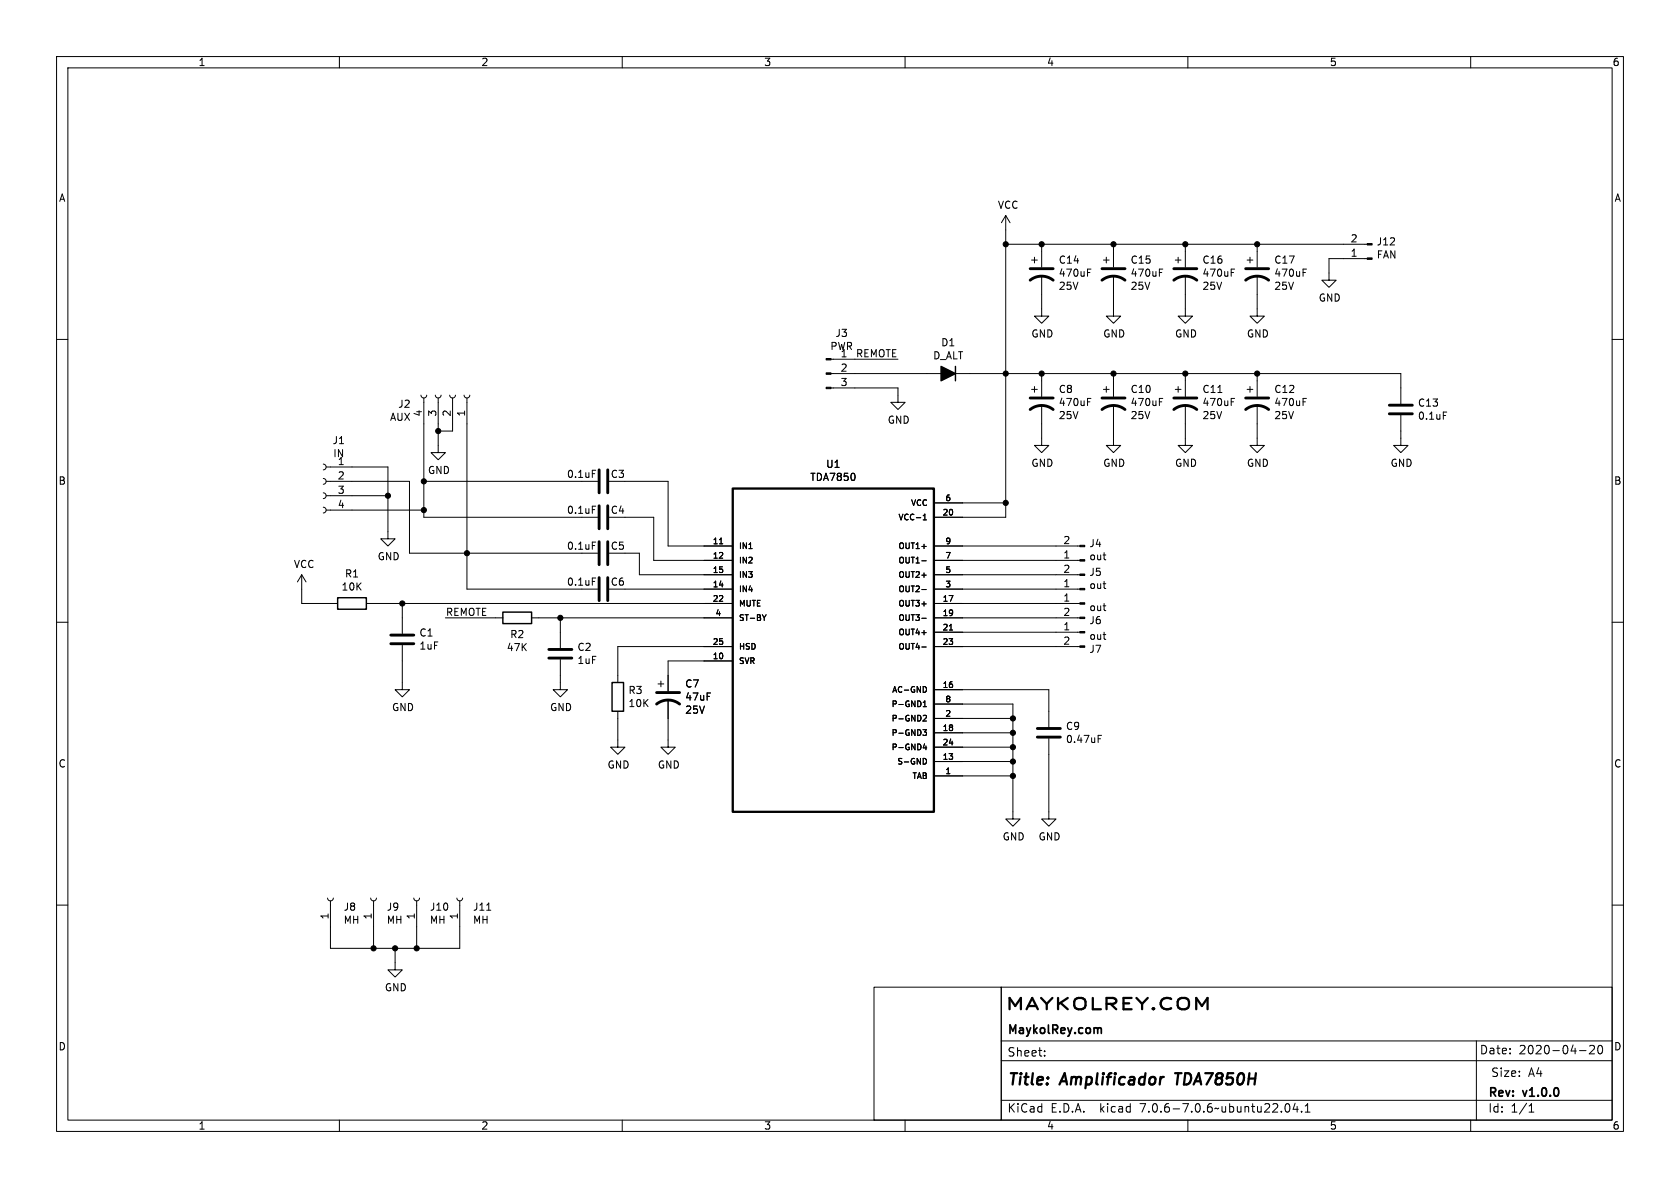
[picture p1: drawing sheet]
<svg xmlns="http://www.w3.org/2000/svg" width="297mm" height="210mm" viewBox="0 0 297 210" stroke-linecap="round" stroke-linejoin="round" font-family="sans-serif">
<g fill="none" stroke="#000" stroke-width=".18">
<path d="M10 10h277v190h-277zM12 12h273v186h-273zM60 10v2M110 10v2M160 10v2M210 10v2M260 10v2M177.8 38.1v53.3h-12.7M177.8 38.1l-.8 1.3M177.8 38.1l.8 1.3M10 60h2M177.8 43.2h63.9"/>
<path d="M182.4 46h1M182.9 45.5v1M184.1 48.8v7.1h1.3l-1.3 1.3-1.2-1.3h1.2M184.1 43.2v4M192.3 48.2h.4M192.3 47.6h.6M195.1 46h1M195.6 45.5v1M196.8 48.8v7.1h1.3l-1.3 1.3-1.2-1.3h1.2M196.8 43.2v4M205 48.2h.4M205 47.6h.6"/>
<path d="M207.8 46h1M208.3 45.5v1M209.5 48.8v7.1h1.3l-1.3 1.3-1.2-1.3h1.2M209.5 43.2v4M217.7 48.2h.4M217.7 47.6h.6M220.5 46h1M221 45.5v1M222.2 48.8v7.1h1.3l-1.3 1.3-1.2-1.3h1.2M222.2 43.2v4M230.4 48.2h.4M230.4 47.6h.6"/>
<path d="M241.7 45.7h-6.8v3.8h1.3l-1.3 1.3-1.2-1.3h1.2M285 60h2M74.4 69.9l.2 .3 .3 .2 .4-.2 .1-.3M74.9 70.4v21h30.8M77 69.9l.1 .3 .4 .2 .3-.2 .2-.3M77.5 70.4v9.6h1.2l-1.2 1.3-1.3-1.3h1.3M79.5 69.9l.1 .3 .4 .2 .4-.2 .1-.3M80 70.4v5.8h-2.5M82 69.9l.2 .3 .3 .2 .4-.2 .2-.3M82.5 70.4v33.7h23.2M146.9 68.6h11.8v2.5h1.3l-1.3 1.3-1.2-1.3h1.2M146.9 66h100.7v5.4"/>
<path d="M146.9 63.5h11.8M182.4 68.8h1M182.9 68.3v1M184.1 71.6v7.1h1.3l-1.3 1.3-1.2-1.3h1.2M184.1 66v4.1M192.3 71h.4M192.3 70.4h.6M195.1 68.8h1M195.6 68.3v1M196.8 71.6v7.1h1.3l-1.3 1.3-1.2-1.3h1.2M196.8 66v4.1M205 71h.4"/>
<path d="M205 70.4h.6M207.8 68.8h1M208.3 68.3v1M209.5 71.6v7.1h1.3l-1.3 1.3-1.2-1.3h1.2M209.5 66v4.1M215.3 69.4h.7M217.7 71h.4M217.7 70.4h.6M220.5 68.8h1M221 68.3v1M222.2 71.6v7.1h1.3l-1.3 1.3-1.2-1.3h1.2M222.2 66v4.1"/>
<path d="M230.4 71h.4M230.4 70.4h.6M247.6 73.4v5.3h1.3l-1.3 1.3-1.2-1.3h1.2M255.2 72.8h.6M57.1 89.7l.4 .1 .2 .4-.2 .3-.4 .2M57.1 87.1l.4 .2 .2 .3-.2 .4-.4 .1M57.1 84.6l.4 .1 .2 .4-.2 .4-.4 .1M57.1 82l.4 .2 .2 .4-.2 .3-.4 .2M57.7 82.6h10.9v12.7h1.2l-1.2 1.2-1.3-1.2h1.3M57.7 90.2h17.2M57.7 87.6h10.9M57.7 85.1h14.7v12.7h33.3"/>
<path d="M74.9 85.1h30.8M104.7 89.5h.6M104.7 83.1h.6M104.7 95.8h.6M110.5 91.4h5.1v7.7h13.9M110.5 85.1h7.6v11.4h11.4M110.5 97.8h2.5v3.8h16.5M127.2 96.1h.6M132.4 97h.6M151.1 83.9v.8M163 99.1h.7M163 96.6h.7"/>
<path d="M163.2 91.9h.6M163.2 91.2l.3-.3v1M165.1 96.5h25.8M165.1 99.1h25.8M165.1 88.9h12.7M10 110h2M53.3 101.6l-.7 1.3M53.3 101.6v5.1h6.4M53.3 101.6l.8 1.3M64.8 106.7h64.7M71.1 114v7.9h1.3l-1.3 1.3-1.3-1.3h1.3M71.1 106.7v5.3"/>
<path d="M78.7 109.2h10.2M94 109.2h35.5M99.1 116.6v5.3h1.2l-1.2 1.3-1.3-1.3h1.3M99.1 109.2v5.4M104.7 102.2h.6M110.5 104.1h19M129.5 114.3h-20.3v6.4M129.5 116.8h-11.4v5.4M135.4 108.7l-.3 .5M163 106.8h.7M163 109.3h.7M163 111.8h.7"/>
<path d="M163 114.4h.7M163 104.2h.7M163 101.7h.7M165.1 104.1h25.8M165.1 109.2h25.8M165.1 106.7h25.8M165.1 101.6h25.8M165.1 111.8h25.8M165.1 114.3h25.8M167.8 111.4h.6M285 110h2M109.2 125.7v6.4h1.3l-1.3 1.3-1.3-1.3h1.3"/>
<path d="M116.3 120.9h1M116.8 120.4v1M118.1 123.7v8.4h1.3l-1.3 1.3-1.3-1.3h1.3M163.2 129h.6l-.3 .4 .2 .1v.4l-.5 .1M163.2 124.2l.3-.3v1M163.2 124.9h.6M163.3 126.5l.3-.1 .2 .3-.6 .8h.6M163.5 134.1a.55 .55 0 0 1 .3 .5 .55 .55 0 0 1-.3 .5M163.5 131.5l-.3 .7h.6M163.6 121.4l.2 .4-.2 .5M163.7 131.9v.6M165.1 124.5h14v20.3h1.2l-1.2 1.3-1.3-1.3h1.3"/>
<path d="M165.1 137.2h14M165.1 134.6h14M165.1 121.9h20.3v6.6M165.1 129.5h14M165.1 127h14M165.1 132.1h14M185.4 130.6v14.2h1.3l-1.3 1.3-1.3-1.3h1.3M194.1 130h.6M194.1 130.6h.5M10 160h2M57.9 158.8l.1 .3 .4 .2 .4-.2 .1-.3M58.4 159.3v8.3h22.9v-8.3"/>
<path d="M65.5 158.8l.2 .3 .3 .2 .4-.2 .1-.3M66 159.3v8.3M73.2 158.8l.1 .3 .3 .2 .4-.2 .2-.3M73.7 159.3v8.3M80.8 158.8l.1 .3 .4 .2 .3-.2 .2-.3M285 160h2M69.8 167.6v3.9h1.3l-1.3 1.2-1.2-1.2h1.2M86 160.9h.8M154.5 174.5h22.5v23.5h-22.5zM177 174.5h108v23.5h-108zM60 198v2M110 198v2"/>
<path d="M160 198v2M177 194.5h108M177 187.5h108M177 184h108M184.7 186.6v.1M184.7 185.8v.1M210 198v2M227.3 195.2l.2-.1a.81 .81 0 0 1 .6 .6 .81 .81 0 0 1-.3 .8l-.1 .1a.81 .81 0 0 1-.4-1.4zM229 195l-.4 1.1h.9M229.3 195.6v1M230.1 196.5v.1M230.7 196.6h.9"/>
<path d="M230.7 195.5l.5-.4v1.5M260 198v2M261 184v14M270.3 196.6h.9M270.3 195.5l.4-.4v1.5M279.2 185.7h1.2M281 184.9l.6-.1 .2 .1 .1 .3-.9 1.1h.9M282.7 184.9l.1-.1a.81 .81 0 0 1 .6 .6 .81 .81 0 0 1-.3 .8l-.1 .1a.82 .82 0 0 1-.6-.6 .82 .82 0 0 1 .3-.8z"/>
</g>
<path d="M207.7 189.7h1.2M208.3 189.7l-.2 2" fill="none" stroke="#000" stroke-width=".4"/>
<path d="M194.3 181.7h.2l.2 .2v.8" fill="none" stroke="#000" stroke-width=".3"/>
<g fill="none" stroke="#000" stroke-width=".51">
<path d="M182.1 49.5a3.3 3.3 0 0 1 4.1 0M182.1 47.5h4.1M194.8 49.5a3.3 3.3 0 0 1 4.1 0M194.8 47.5h4.1M207.5 49.5a3.3 3.3 0 0 1 4.1 0M207.5 47.5h4.1M220.2 49.5a3.3 3.3 0 0 1 4.1 0M220.2 47.5h4.1M182.1 72.4a3.3 3.3 0 0 1 4.1 0M182.1 70.4h4.1M194.8 72.4a3.3 3.3 0 0 1 4.1 0M194.8 70.4h4.1"/>
<path d="M207.5 72.4a3.3 3.3 0 0 1 4.1 0M207.5 70.4h4.1M220.2 72.4a3.3 3.3 0 0 1 4.1 0M220.2 70.4h4.1M245.6 73.2h4.1M245.6 71.6h4.1M105.9 83.1v4M105.9 89.4v4.1M105.9 95.8v4M107.4 83.1v4M107.4 89.4v4.1M107.4 95.8v4"/>
<path d="M69.1 113.8h4.1M69.1 112.3h4.1M97 116.3h4.1M97 114.8h4.1M105.9 102.1v4.1M107.4 102.1v4.1M116.1 124.5a3.3 3.3 0 0 1 4 0M116.1 122.4h4M183.4 130.3h4.1M183.4 128.8h4.1"/>
</g>
<path d="M168.9 64.8v2.5M59.7 105.7h5.1v2h-5.1zM88.9 108.2h5.1v2h-5.1zM108.2 120.7h2v5h-2z" fill="none" stroke="#000" stroke-width=".25"/>
<g fill="#000" stroke="#000" stroke-width=".18">
<path d="M241.7 43.1h.9v.2h-.9zM241.7 45.6h.9v.2h-.9zM146 68.5h.9v.2h-.9zM146 65.9h.9v.3h-.9zM146 63.4h.9v.2h-.9zM190.9 96.4h.9v.2h-.9zM190.9 98.9h.9v.3h-.9zM190.9 109.1h.9v.2h-.9zM190.9 106.6h.9v.2h-.9zM190.9 101.5h.9v.2h-.9zM190.9 104h.9v.3h-.9zM190.9 114.2h.9v.2h-.9z"/>
<path d="M190.9 111.6h.9v.3h-.9z"/>
<circle cx="177.8" cy="43.2" r=".46"/>
<circle cx="184.1" cy="43.2" r=".46"/>
<circle cx="196.8" cy="43.2" r=".46"/>
<circle cx="209.5" cy="43.2" r=".46"/>
<circle cx="222.2" cy="43.2" r=".46"/>
<circle cx="77.5" cy="76.2" r=".46"/>
<circle cx="177.8" cy="66" r=".46"/>
<circle cx="184.1" cy="66" r=".46"/>
<circle cx="196.8" cy="66" r=".46"/>
<circle cx="209.5" cy="66" r=".46"/>
<circle cx="222.2" cy="66" r=".46"/>
<circle cx="68.6" cy="87.6" r=".46"/>
<circle cx="74.9" cy="90.2" r=".46"/>
<circle cx="74.9" cy="85.1" r=".46"/>
<circle cx="82.5" cy="97.8" r=".46"/>
<circle cx="177.8" cy="88.9" r=".46"/>
<circle cx="71.1" cy="106.7" r=".46"/>
<circle cx="99.1" cy="109.2" r=".46"/>
<circle cx="179.1" cy="134.6" r=".46"/>
<circle cx="179.1" cy="127" r=".46"/>
<circle cx="179.1" cy="137.2" r=".46"/>
<circle cx="179.1" cy="132.1" r=".46"/>
<circle cx="179.1" cy="129.5" r=".46"/>
<circle cx="66" cy="167.6" r=".46"/>
<circle cx="69.8" cy="167.6" r=".46"/>
<circle cx="73.7" cy="167.6" r=".46"/>
</g>
<path d="M166.4 64.8l2.5 1.2-2.5 1.3z" fill="#000" stroke="#000" stroke-width=".25"/>
<path d="M129.5 86.4h35.6v57.1h-35.6z" fill="none" stroke="#000" stroke-width=".41"/>
<g font-size="2.8">
<text x="177.5" y="179.1">MAYKOLREY.COM</text>
<text x="178" y="192.4">Title:</text>
<text x="187.7" y="192.4">Amplificador</text>
<text x="208.6" y="192.4">TDA7850H</text>
</g>
<g font-size="2.1">
<text x="178" y="183.2">MaykolRey.com</text>
<text x="178" y="187">Sheet:</text>
<text x="261.5" y="186.6">Date:</text>
<text x="263.5" y="190.6">Size:</text>
<text x="268.5" y="186.6">2020-04-20</text>
<text x="270.2" y="190.6">A4</text>
<text x="178" y="196.9">KiCad</text>
<text x="185.7" y="196.9">E.D.A.</text>
<text x="194.6" y="196.9">kicad</text>
<text x="201.8" y="196.9">7.0.6-7.0.6~ubuntu22.04.1</text>
<text x="263" y="194.3">Rev:</text>
<text x="263" y="196.9">Id:</text>
<text x="267.1" y="196.9">1/1</text>
<text x="269.4" y="194.3">v1.0.0</text>
</g>
<g font-size="1.8">
<text x="35" y="11.9">1</text>
<text x="85" y="11.9">2</text>
<text x="135" y="11.9">3</text>
<text x="185" y="11.9">4</text>
<text x="235" y="11.9">5</text>
<text x="285" y="11.9">6</text>
<text x="10.3" y="35.9">A</text>
<text x="285.3" y="35.9">A</text>
<text x="176.3" y="37.1">VCC</text>
<text x="187.1" y="46.8">C14</text>
<text x="199.8" y="46.8">C15</text>
<text x="212.5" y="46.8">C16</text>
<text x="225.2" y="46.8">C17</text>
<text x="238.7" y="45.5">1</text>
<text x="238.7" y="42.9">2</text>
<text x="243.3" y="45.9">FAN</text>
<text x="243.3" y="43.6">J12</text>
<text x="187.1" y="49.1">470uF</text>
<text x="187.1" y="51.4">25V</text>
<text x="199.8" y="49.1">470uF</text>
<text x="199.8" y="51.4">25V</text>
<text x="212.5" y="49.1">470uF</text>
<text x="212.5" y="51.4">25V</text>
<text x="225.2" y="49.1">470uF</text>
<text x="225.2" y="51.4">25V</text>
<text x="233" y="53.5">GND</text>
<text x="147.6" y="59.8">J3</text>
<text x="182.2" y="59.9">GND</text>
<text x="194.9" y="59.9">GND</text>
<text x="207.6" y="59.9">GND</text>
<text x="220.3" y="59.9">GND</text>
<text x="146.7" y="62.1">PWR</text>
<text x="148.5" y="63.2">1</text>
<text x="148.5" y="65.8">2</text>
<text x="151.2" y="63.2">REMOTE</text>
<text x="164.9" y="63.7">D_ALT</text>
<text x="166.3" y="61.4">D1</text>
<text x="148.5" y="68.3">3</text>
<text x="187.1" y="69.7">C8</text>
<text x="187.1" y="72">470uF</text>
<text x="199.8" y="72">470uF</text>
<text x="199.8" y="69.7">C10</text>
<text x="212.5" y="72">470uF</text>
<text x="212.5" y="69.7">C11</text>
<text x="225.2" y="72">470uF</text>
<text x="225.2" y="69.7">C12</text>
<text x="68.9" y="74.6">AUX</text>
<text x="70.3" y="72.3">J2</text>
<text x="74.7" y="73.7" transform="rotate(-90 74.7 73.7)">4</text>
<text x="77.2" y="73.7" transform="rotate(-90 77.2 73.7)">3</text>
<text x="79.8" y="73.7" transform="rotate(-90 79.8 73.7)">2</text>
<text x="82.3" y="73.7" transform="rotate(-90 82.3 73.7)">1</text>
<text x="156.8" y="75.1">GND</text>
<text x="187.1" y="74.3">25V</text>
<text x="199.8" y="74.3">25V</text>
<text x="212.5" y="74.3">25V</text>
<text x="225.2" y="74.3">25V</text>
<text x="250.6" y="72.1">C13</text>
<text x="250.6" y="74.4">0.1uF</text>
<text x="58.7" y="78.7">J1</text>
<text x="58.8" y="81">IN</text>
<text x="59.6" y="82.3">1</text>
<text x="75.6" y="84">GND</text>
<text x="145.9" y="82.9">U1</text>
<text x="182.2" y="82.7">GND</text>
<text x="194.9" y="82.7">GND</text>
<text x="207.6" y="82.7">GND</text>
<text x="220.3" y="82.7">GND</text>
<text x="245.7" y="82.7">GND</text>
<text x="10.3" y="85.9">B</text>
<text x="59.6" y="84.8">2</text>
<text x="59.6" y="87.4">3</text>
<text x="59.6" y="89.9">4</text>
<text x="100.1" y="84.7">0.1uF</text>
<text x="107.9" y="84.7">C3</text>
<text x="143.1" y="85.2">TDA7850</text>
<text x="285.3" y="85.9">B</text>
<text x="100.1" y="91">0.1uF</text>
<text x="107.9" y="91">C4</text>
<text x="51.9" y="100.6">VCC</text>
<text x="66.7" y="99.2">GND</text>
<text x="100.1" y="97.4">0.1uF</text>
<text x="107.9" y="97.4">C5</text>
<text x="187.9" y="98.8">1</text>
<text x="187.9" y="96.3">2</text>
<text x="187.9" y="101.3">2</text>
<text x="192.5" y="96.9">J4</text>
<text x="192.5" y="99.2">out</text>
<text x="60.3" y="104.6">10K</text>
<text x="60.9" y="102.3">R1</text>
<text x="100.1" y="103.7">0.1uF</text>
<text x="107.9" y="103.7">C6</text>
<text x="187.9" y="106.4">1</text>
<text x="187.9" y="103.9">1</text>
<text x="192.5" y="102">J5</text>
<text x="192.5" y="104.3">out</text>
<text x="74.1" y="112.7">C1</text>
<text x="78.7" y="109">REMOTE</text>
<text x="90.1" y="113">R2</text>
<text x="187.9" y="109">2</text>
<text x="187.9" y="111.5">1</text>
<text x="192.5" y="110.5">J6</text>
<text x="192.5" y="108.2">out</text>
<text x="192.5" y="113.3">out</text>
<text x="74.1" y="115">1uF</text>
<text x="89.5" y="115.3">47K</text>
<text x="102" y="115.3">C2</text>
<text x="102" y="117.6">1uF</text>
<text x="187.9" y="114">2</text>
<text x="192.5" y="115.6">J7</text>
<text x="69.2" y="125.9">GND</text>
<text x="97.2" y="125.9">GND</text>
<text x="111" y="122.9">R3</text>
<text x="111" y="125.2">10K</text>
<text x="121" y="121.7">C7</text>
<text x="121" y="124.1">47uF</text>
<text x="121" y="126.4">25V</text>
<text x="188.4" y="129.2">C9</text>
<text x="188.4" y="131.5">0.47uF</text>
<text x="10.3" y="135.9">C</text>
<text x="107.3" y="136.1">GND</text>
<text x="116.2" y="136.1">GND</text>
<text x="285.3" y="135.9">C</text>
<text x="177.2" y="148.8">GND</text>
<text x="183.5" y="148.8">GND</text>
<text x="60.7" y="161.2">J8</text>
<text x="68.3" y="161.2">J9</text>
<text x="75.9" y="161.2">J10</text>
<text x="83.5" y="161.2">J11</text>
<text x="58.2" y="162.6" transform="rotate(-90 58.2 162.6)">1</text>
<text x="60.7" y="163.5">MH</text>
<text x="65.8" y="162.6" transform="rotate(-90 65.8 162.6)">1</text>
<text x="68.3" y="163.5">MH</text>
<text x="73.4" y="162.6" transform="rotate(-90 73.4 162.6)">1</text>
<text x="75.9" y="163.5">MH</text>
<text x="81" y="162.6" transform="rotate(-90 81 162.6)">1</text>
<text x="83.5" y="163.5">MH</text>
<text x="67.9" y="175.4">GND</text>
<text x="10.3" y="185.9">D</text>
<text x="285.3" y="185.9">D</text>
<text x="35" y="199.9">1</text>
<text x="85" y="199.9">2</text>
<text x="135" y="199.9">3</text>
<text x="185" y="199.9">4</text>
<text x="235" y="199.9">5</text>
<text x="285" y="199.9">6</text>
</g>
<g font-size="1.4">
<text x="160.9" y="89.6">VCC</text>
<text x="167" y="88.6">6</text>
<text x="158.7" y="92.2">VCC-1</text>
<text x="166.5" y="91.2">20</text>
<text x="125.9" y="96.3">11</text>
<text x="125.9" y="98.8">12</text>
<text x="125.9" y="101.3">15</text>
<text x="130.6" y="97.3">IN1</text>
<text x="130.6" y="99.8">IN2</text>
<text x="158.7" y="99.8">OUT1-</text>
<text x="158.7" y="97.3">OUT1+</text>
<text x="167" y="101.3">5</text>
<text x="167" y="98.8">7</text>
<text x="167" y="96.3">9</text>
<text x="125.9" y="103.9">14</text>
<text x="125.9" y="106.4">22</text>
<text x="130.6" y="104.9">IN4</text>
<text x="130.6" y="102.3">IN3</text>
<text x="130.6" y="107.4">MUTE</text>
<text x="158.7" y="107.4">OUT3+</text>
<text x="158.7" y="104.9">OUT2-</text>
<text x="158.7" y="102.3">OUT2+</text>
<text x="166.5" y="106.4">17</text>
<text x="167" y="103.9">3</text>
<text x="126.4" y="109">4</text>
<text x="130.6" y="110">ST-BY</text>
<text x="158.7" y="110">OUT3-</text>
<text x="158.7" y="112.5">OUT4+</text>
<text x="166.5" y="109">19</text>
<text x="166.5" y="111.5">21</text>
<text x="125.9" y="116.6">10</text>
<text x="125.9" y="114">25</text>
<text x="130.6" y="117.6">SVR</text>
<text x="130.6" y="115">HSD</text>
<text x="158.7" y="115">OUT4-</text>
<text x="166.5" y="114">23</text>
<text x="157.5" y="125.2">P-GND1</text>
<text x="157.6" y="122.7">AC-GND</text>
<text x="166.5" y="121.7">16</text>
<text x="167" y="124.2">8</text>
<text x="157.5" y="130.3">P-GND3</text>
<text x="157.5" y="127.7">P-GND2</text>
<text x="166.5" y="129.3">18</text>
<text x="166.5" y="131.8">24</text>
<text x="167" y="126.7">2</text>
<text x="157.5" y="132.8">P-GND4</text>
<text x="158.5" y="135.4">S-GND</text>
<text x="161.2" y="137.9">TAB</text>
<text x="166.5" y="134.4">13</text>
<text x="167" y="136.9">1</text>
</g>
</svg>
